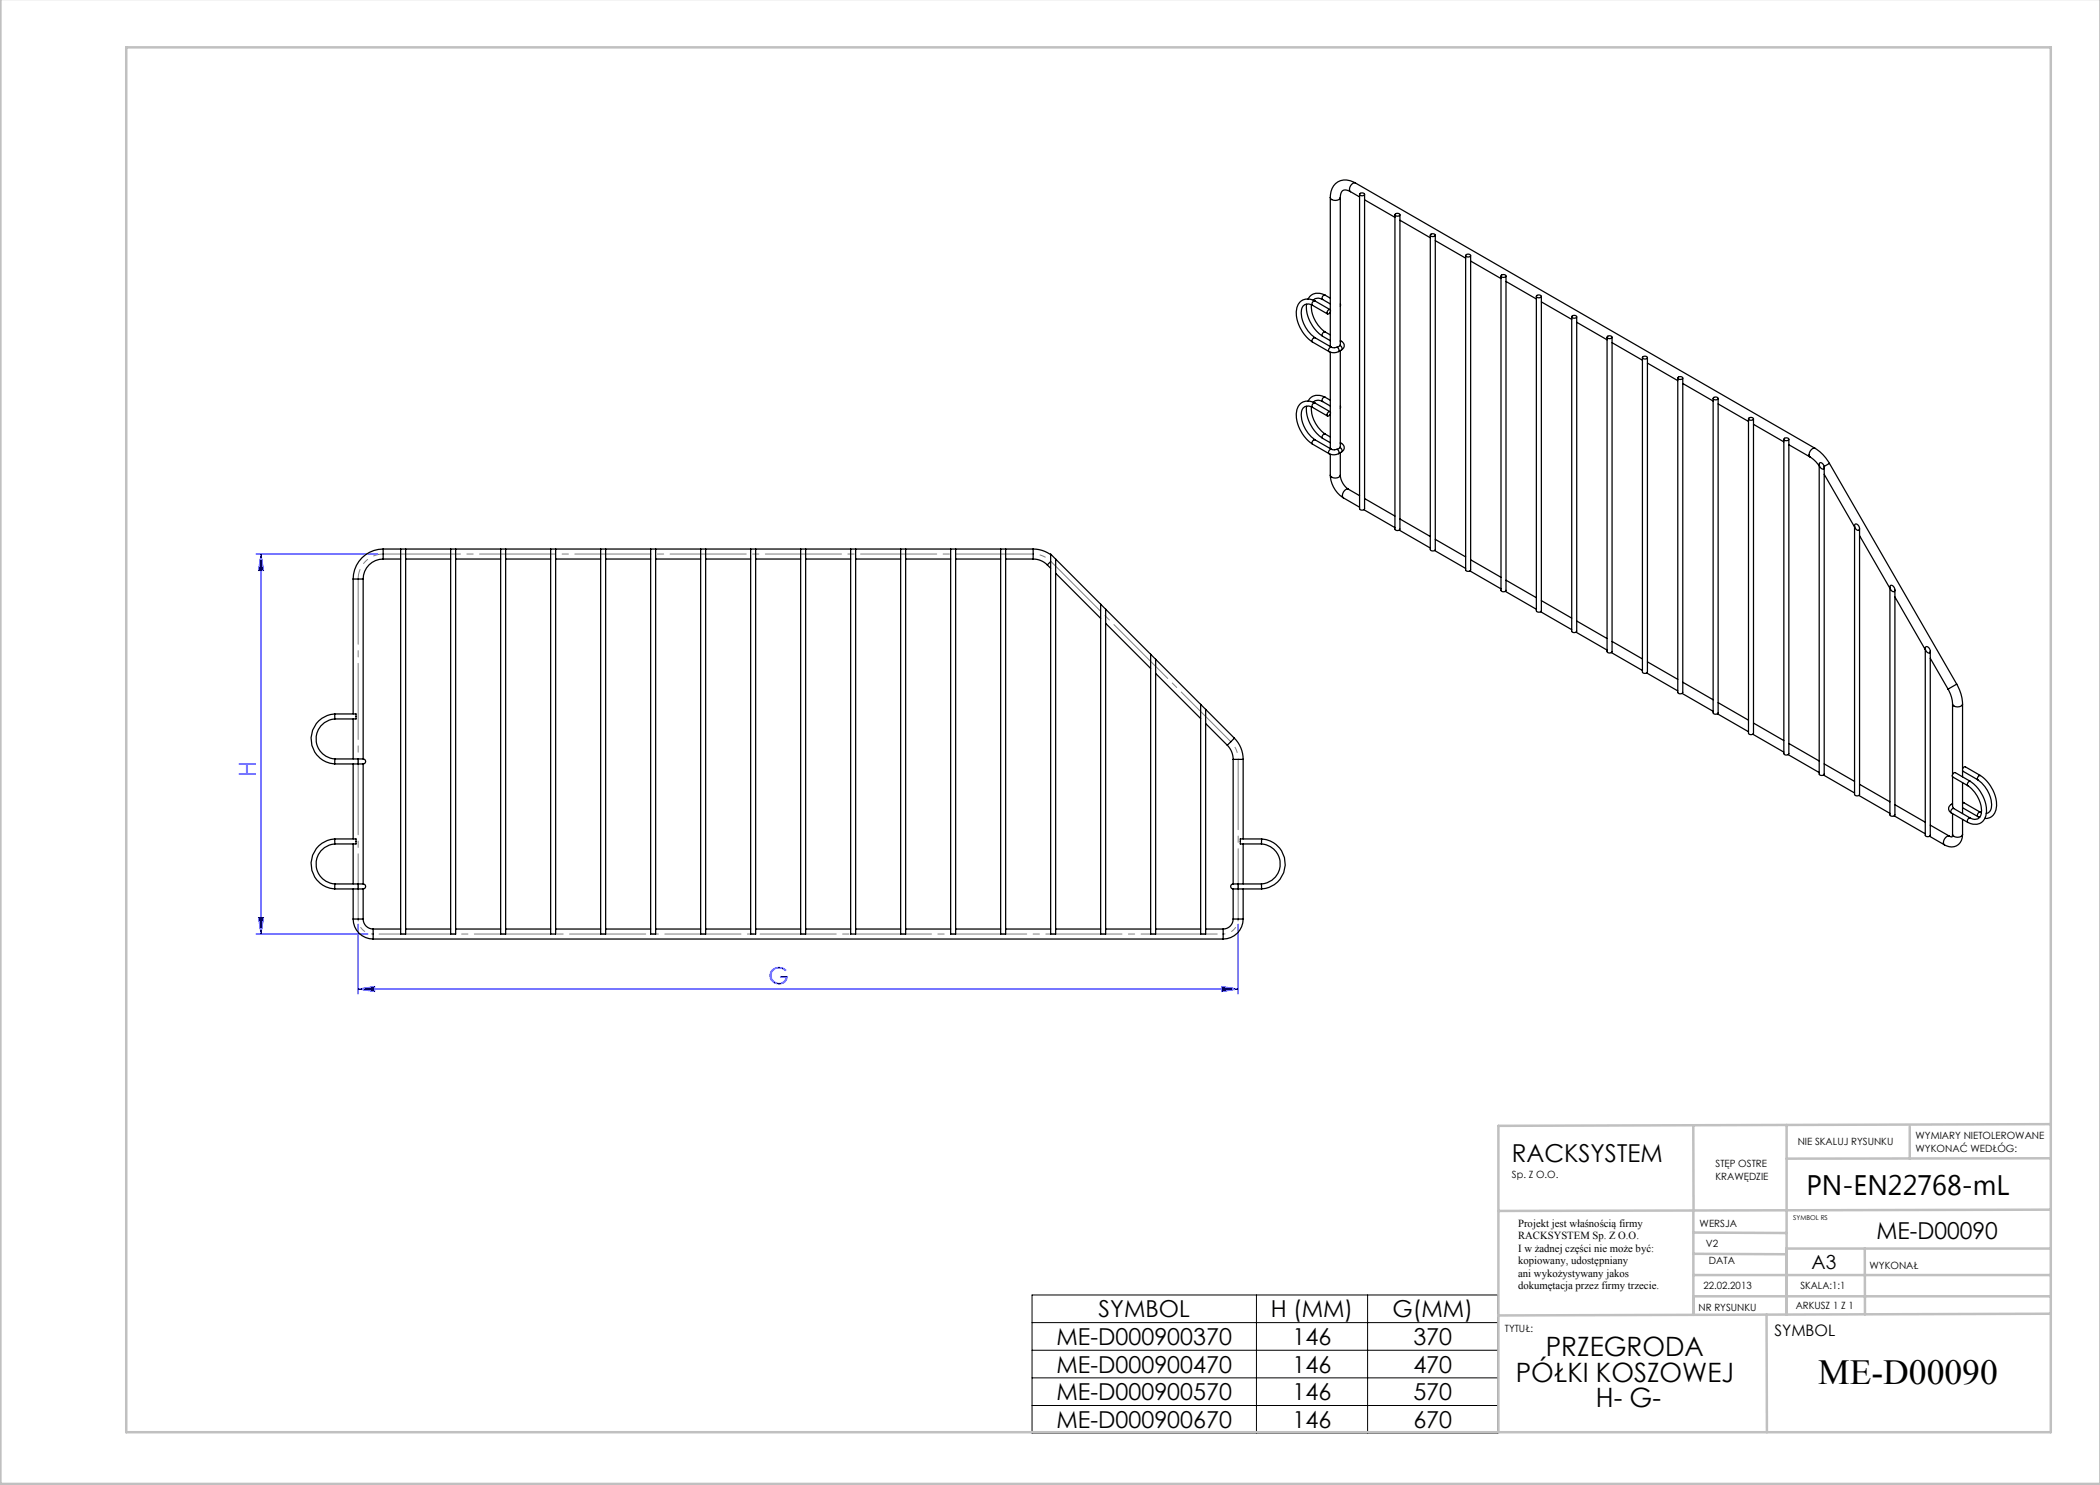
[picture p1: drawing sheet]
<svg xmlns="http://www.w3.org/2000/svg" width="420mm" height="297mm" viewBox="0 0 420 297" stroke-linecap="round" stroke-linejoin="round" font-family="sans-serif">
<path d="M76.6 110.8a5 5 0 0 0-5 5" fill="none" stroke="#808080" stroke-width=".2" stroke-dasharray="15.2 1.3 1.3 1.3" stroke-dashoffset="13.2" stroke-linecap="butt"/>
<path d="M210.2 112.3a5 5 0 0 0-3.6-1.5M247.6 151.9a5 5 0 0 0-1.4-3.6" fill="none" stroke="#808080" stroke-width=".2" stroke-dasharray="15.2 1.3 1.3 1.3" stroke-dashoffset="15.2" stroke-linecap="butt"/>
<path d="M71.6 183.8a3 3 0 0 0 3 3M244.6 186.8a3 3 0 0 0 3-3" fill="none" stroke="#808080" stroke-width=".2" stroke-dasharray="15.2 1.3 1.3 1.3" stroke-dashoffset="14.8" stroke-linecap="butt"/>
<path d="M51.2 110.8h24.4M52.2 110.8v76M52.2 110.8l.5 3.3h-1zM51.2 186.8h22.4M51.7 183.5h1l-.5 3.3zM71.6 197.8l3.3-.5v1zM71.6 184.8v14M71.6 197.8h176M244.3 197.3l3.3 .5-3.3 .5zM247.6 184.8v14" fill="none" stroke="#00f" stroke-width=".2"/>
<path d="M206.4 259h93.2v27.6h-93.2zM251.3 259v27.6M273.5 259v27.6M206.4 264.5h93.2M206.4 270h93.2M206.4 275.6h93.2M206.4 281.1h93.2" fill="none" stroke="#000" stroke-width=".2"/>
<path d="M74.6 186.8h170" fill="none" stroke="#808080" stroke-width=".2" stroke-dasharray="15.2 1.3 1.3 1.3" stroke-dashoffset="-1.2"/>
<path d="M71.6 115.8v68" fill="none" stroke="#808080" stroke-width=".2" stroke-dasharray="15.2 1.3 1.3 1.3" stroke-dashoffset="2.2"/>
<path d="M210.2 112.3l36 36M247.6 183.8v-31.9" fill="none" stroke="#808080" stroke-width=".2" stroke-dasharray="15.2 1.3 1.3 1.3" stroke-dashoffset="1.2"/>
<path d="M76.6 110.8h130" fill="none" stroke="#808080" stroke-width=".2" stroke-dasharray="15.2 1.3 1.3 1.3" stroke-dashoffset="-.2"/>
<g fill="none" stroke="#c0c0c0" stroke-width=".5">
<path d="M.1 -.1v296.9h419.9M25.2 9.5h385v276.9h-385zM338.7 225.2v16.9M357.3 225v37.9M382 225.4v6.3M410.1 224.8l-110.4 .4v61.2M410.1 231.7h-52.8M338.7 259.3h71.5M338.7 255h71.5M338.7 250.8l18.6 .1M338.7 246.5l18.6 .1M338.7 242.1v20.9"/>
<path d="M373 249.7v13.2M410.1 241.9l-110.4 .3M410.2 249.7h-52.9v13.2M353.3 262.9l.1 23.5M410.2 262.7l-110.5 .4"/>
</g>
<g fill="#00f">
<path d="M71.6 197.8l3.3-.5v1zM244.3 197.3l3.3 .5-3.3 .5z"/>
<path d="M52.2 110.8l.5 3.3h-1zM51.7 183.5h1l-.5 3.3z"/>
</g>
<g fill="none" stroke="#000" stroke-width=".25">
<path d="M266.1 39.5a1.16 1.16 0 0 0 2 0M266.1 39.5v22.5M268.1 39.5l-.1 29.6M270.1 38.3l-.3-.1a1.08 1.08 0 0 0-1.2-.1 1.08 1.08 0 0 0-.5 1.2v.2M270.1 38.3l1.8 1.1M271.1 36.6a3.1 3.1 0 0 0-3.5-.2 3.1 3.1 0 0 0-1.5 3.1M271.1 36.6a1.15 1.15 0 0 0-1 1.7M271.1 36.6l91.9 53.1M271.9 38.9v62.8a.58 .58 0 0 0 1 0v-62.8M272 38.8a.51 .51 0 0 1 .5-.2 .51 .51 0 0 1 .4 .4 .51 .51 0 0 1-.6 .2 .51 .51 0 0 1-.3-.4zM272.9 40l6.1 3.5M264.5 59.9a1.47 1.47 0 0 0-1.9 .1"/>
<path d="M265 59a.56 .56 0 0 0-.5 .9l1.6 .9M266.1 59.6a3.2 3.2 0 0 0-3.8-.6l-.7 .8M279 42.9v62.9a.58 .58 0 0 0 1 0v-62.9M279 42.8a.51 .51 0 0 1 .6-.2 .51 .51 0 0 1 .3 .5 .51 .51 0 0 1-.5 .2 .51 .51 0 0 1-.4-.5zM280 44l6.1 3.6M286.1 47v62.9a.58 .58 0 0 0 1 0v-62.9M286.1 46.9a.51 .51 0 0 1 .5-.2 .51 .51 0 0 1 .4 .4 .51 .51 0 0 1-.5 .2 .51 .51 0 0 1-.4-.4zM287.1 48.1l6 3.5M293.1 51.1v62.9a.58 .58 0 0 0 1 0v-62.9M293.2 51a.51 .51 0 0 1 .5-.2 .51 .51 0 0 1 .4 .4 .51 .51 0 0 1-.5 .2 .51 .51 0 0 1-.4-.4zM294.1 52.2l6.1 3.5M300.2 55.2v62.9a.58 .58 0 0 0 1 0v-62.9"/>
<path d="M300.2 55.1a.51 .51 0 0 1 .6-.2 .51 .51 0 0 1 .4 .4 .51 .51 0 0 1-.6 .2 .51 .51 0 0 1-.4-.4zM301.2 56.3l6.1 3.5M307.3 59.3v62.9a.58 .58 0 0 0 1 0v-62.9M307.3 59.2a.51 .51 0 0 1 .5-.2 .51 .51 0 0 1 .4 .4 .51 .51 0 0 1-.5 .2 .51 .51 0 0 1-.4-.4zM261.3 60.8a7.2 7.2 0 0 0 3.2 6.4M262.3 61a6.3 6.3 0 0 0 2.7 5.4 .58 .58 0 0 0-.5 .8M262.5 68.4l3.3 1.9M262.5 61.1l3 1.7M262.5 61.1a1.43 1.43 0 0 0-1.7-.1 1.43 1.43 0 0 0-.6 1.6 6.5 6.5 0 0 0 2.8 4.9M263 60.2a2.38 2.38 0 0 0-2.6-.1 2.38 2.38 0 0 0-1.2 2.3 7.5 7.5 0 0 0 3.3 6M263 60.2a.57 .57 0 0 0-.5 .9M263 60.2l3 1.7"/>
<path d="M263 67.5l3.3 1.9M263 67.6a.58 .58 0 0 0-.5 .8M264.5 67.2l1.6 .9M265 79.4a2.27 2.27 0 0 0-3.4 .8M265 79.4a.56 .56 0 0 0-.5 .9l1.6 .9M265 66.4l1.1 .6M265 79.4l1.1 .6M265.6 62.1l.3-.2a.47 .47 0 0 1 .1 .6 .47 .47 0 0 1-.6 .2zM265.8 70.3l.2 .1a2.08 2.08 0 0 0 1.7-.1M266.1 62.4v6.9M266.1 70.4v12M266.3 69.4a.57 .57 0 0 0-.5 .9"/>
<path d="M267.4 69.4l-.6 .2-.5-.2M267.4 69.4l.4 .5-.1 .4M268 69.1l-.6 .3M268 69.1l.4 .4-.1 .5M268.1 70.1l-.1 19.4M268.1 60.8v.5M268.1 68.1l.2 .2M268.3 68.3a.92 .92 0 0 1 .6 .8 .92 .92 0 0 1-.6 .9M268.3 68.3h-.2M268.3 70l-.6 .3M308.3 60.4l6 3.5M314.3 63.4v62.8a.58 .58 0 0 0 1 0v-62.8"/>
<path d="M314.4 63.2a.51 .51 0 0 1 .5-.2 .51 .51 0 0 1 .4 .5 .51 .51 0 0 1-.5 .2 .51 .51 0 0 1-.4-.5zM315.3 64.5l6.1 3.5M321.4 67.4v62.9a.58 .58 0 0 0 1 0v-62.9M321.5 67.3a.51 .51 0 0 1 .5-.2 .51 .51 0 0 1 .4 .5 .51 .51 0 0 1-.6 .2 .51 .51 0 0 1-.3-.5zM322.4 68.5l6.1 3.5M328.5 71.5v62.9a.58 .58 0 0 0 1 0v-62.9M328.5 71.4a.51 .51 0 0 1 .6-.2 .51 .51 0 0 1 .3 .4 .51 .51 0 0 1-.5 .2 .51 .51 0 0 1-.4-.4zM329.5 72.6l6.1 3.5M335.6 75.6v62.9a.58 .58 0 0 0 1 0v-62.9M335.6 75.5a.51 .51 0 0 1 .5-.2 .51 .51 0 0 1 .4 .4 .51 .51 0 0 1-.5 .2 .51 .51 0 0 1-.4-.4zM336.6 76.7l6 3.5M342.6 79.7v62.9a.58 .58 0 0 0 1 0v-62.9"/>
<path d="M342.7 79.6a.51 .51 0 0 1 .5-.2 .51 .51 0 0 1 .4 .4 .51 .51 0 0 1-.5 .2 .51 .51 0 0 1-.4-.4zM261.3 81.3a7.2 7.2 0 0 0 3.2 6.3M262.3 81.4a6.3 6.3 0 0 0 2.7 5.4M262.5 88.8l3.3 1.9M262.5 81.5l3 1.7M262.5 81.5a1.43 1.43 0 0 0-1.7-.1 1.43 1.43 0 0 0-.6 1.6 6.5 6.5 0 0 0 2.8 5M263 80.6a2.38 2.38 0 0 0-2.6-.1 2.38 2.38 0 0 0-1.2 2.3 7.5 7.5 0 0 0 3.3 6M263 80.6a.57 .57 0 0 0-.5 .9M263 80.6l3 1.7M263 88l3.3 1.9M263 88a.58 .58 0 0 0-.5 .8M264.5 87.7l1.6 .9"/>
<path d="M264.5 80.3a1.47 1.47 0 0 0-1.9 .2M265 86.8l1.1 .6M265 86.8a.58 .58 0 0 0-.5 .8M265.6 82.5l.3-.2a.47 .47 0 0 1 .1 .6 .47 .47 0 0 1-.6 .2zM265.8 90.7l.2 .1a2.08 2.08 0 0 0 1.7-.1M266.1 95a5.7 5.7 0 0 0 2.6 4.6M266.1 95a1.15 1.15 0 0 0 2 0M266.1 82.8v6.9M266.1 90.8v4.2M266.3 89.9a.57 .57 0 0 0-.5 .8M267.4 89.9l-.6 .1-.5-.1M267.4 89.9l.4 .4-.1 .4"/>
<path d="M268 89.5l-.6 .4M268 89.5l.4 .5-.1 .4M268.1 95a3.7 3.7 0 0 0 1.6 2.8M268.1 81.2v.5M268.1 90.5v4.5M268.1 88.6l.2 .1M268.3 88.7a.92 .92 0 0 1 .6 .8 .92 .92 0 0 1-.6 .9M268.3 88.7h-.2M268.3 90.4l-.6 .3M268.7 99.6l3.2 1.8M269.7 97.8a1.15 1.15 0 0 0-1 1.8M269.7 97.8l2.2 1.3"/>
<path d="M272.9 99.7l6.1 3.5M343.6 80.8l6.1 3.5M349.7 83.8v62.8a.58 .58 0 0 0 1 0v-62.8M349.7 83.7a.51 .51 0 0 1 .6-.2 .51 .51 0 0 1 .4 .4 .51 .51 0 0 1-.6 .2 .51 .51 0 0 1-.4-.4zM350.7 84.9l6.1 3.5M356.8 87.9v62.8a.58 .58 0 0 0 1 0v-62.8M356.8 87.7a.51 .51 0 0 1 .5-.2 .51 .51 0 0 1 .4 .5 .51 .51 0 0 1-.5 .2 .51 .51 0 0 1-.4-.5zM357.8 88.9l4.2 2.5M362 91.4l1.2 1 .6 .8M363 89.7a1.16 1.16 0 0 0-1 1.7M363 89.7l.3 .2a8.4 8.4 0 0 1 2.6 2.8M363.8 92.9v61.9a.57 .57 0 0 0 1 0v-61.3"/>
<path d="M363.9 92.6a.75 .75 0 0 1 .8 .4 .75 .75 0 0 1-.1 .8 .89 .89 0 0 1-.7-1.2zM364.8 94.9l6.1 10.5M365.9 92.7l-1.1 .6M365.9 92.7l25.4 44.1M70.6 115.8h2M70.6 115.8v27M72.6 115.8v36M76.6 111.8a4 4 0 0 0-4 4M76.6 109.8a6 6 0 0 0-6 6M76.6 109.8v2M76.6 109.8h3.5M76.6 111.8h3.5"/>
<path d="M80.1 109.8h1M80.1 109.8v77h1v-77M81.1 109.8h9M81.1 111.8h9M90.1 109.8v77h1v-77M90.1 109.8h1M91.1 109.8h9M91.1 111.8h9M100.1 109.8v77h1v-77M100.1 109.8h1M101.1 109.8h9M101.1 111.8h9"/>
<path d="M110.1 109.8v77h1v-77M110.1 109.8h1M111.1 109.8h9M111.1 111.8h9M120.1 109.8v77h1v-77M120.1 109.8h1M121.1 109.8h9M121.1 111.8h9M130.1 109.8h1M130.1 109.8v77h1v-77M131.1 109.8h9M131.1 111.8h9"/>
<path d="M140.1 109.8h1M140.1 109.8v77h1v-77M141.1 109.8h9M141.1 111.8h9M150.1 109.8v77h1v-77M150.1 109.8h1M151.1 109.8h9M151.1 111.8h9M160.1 109.8v77h1v-77M160.1 109.8h1M161.1 109.8h9M161.1 111.8h9"/>
<path d="M170.1 109.8h1M170.1 109.8v77h1v-77M171.1 109.8h9M171.1 111.8h9M180.1 109.8v77h1v-77M180.1 109.8h1M181.1 109.8h9M181.1 111.8h9M190.1 109.8v77h1v-77M190.1 109.8h1M191.1 109.8h9M191.1 111.8h9"/>
<path d="M200.1 109.8h1M200.1 109.8v77h1v-77M201.1 109.8h5.5M201.1 111.8h5.5M206.6 111.8a4 4 0 0 1 2.9 1.2M206.6 109.8l1.8 .3 1.7 .8M206.6 109.8v2M209.5 113l.6 .7M210.1 110.8l1 1v75h-1zM210.1 112.3l-.6 .7M211.1 111.8l9 9M211.1 114.7l9 9"/>
<path d="M272.8 101.9l6.2 3.6M279.8 106l6.3 3.6M280 103.8l6.1 3.5M286.9 110.1l6.2 3.6M287.1 107.9l6 3.5M294 114.2l6.2 3.6M294.1 112l6.1 3.5M301.1 118.3l6.2 3.6M301.2 116l6.1 3.5M370.9 105.1v53.8a.57 .57 0 0 0 1 0v-53.2M371 104.9a.75 .75 0 0 1 .8 .3 .75 .75 0 0 1-.1 .9 .89 .89 0 0 1-.7-1.2zM371.9 107.1l6.1 10.6"/>
<path d="M378 117.4v45.6a.57 .57 0 0 0 1 0v-45M378.1 117.1a.75 .75 0 0 1 .7 .4 .75 .75 0 0 1 0 .8 .89 .89 0 0 1-.7-1.2zM379 119.4l6.1 10.5M220.1 120.8l1 1M220.1 120.8v66h1v-65M221.1 121.8l9 9.1M221.1 124.7l9 9M230.1 130.9l1 1M230.1 130.9v55.9h1v-54.9M231.1 131.9l9 9M231.1 134.7l9 9M308.1 122.4l6.2 3.5"/>
<path d="M308.3 120.1l6 3.5M315.2 126.4l6.2 3.6M315.3 124.2l6.1 3.5M322.3 130.5l6.2 3.6M322.4 128.3l6.1 3.5M329.3 134.6l6.3 3.6M329.5 132.4l6.1 3.5M336.4 138.7l6.2 3.6M336.6 136.5l6 3.5M385.1 129.7v37.4a.57 .57 0 0 0 1 0v-36.9M385.1 129.4a.75 .75 0 0 1 .8 .4 .75 .75 0 0 1-.1 .8 .89 .89 0 0 1-.7-1.2zM386.1 131.7l3.5 6.1"/>
<path d="M389.6 137.8l.7 1.7 .2 1.3M391.3 136.8l.2 .4a8.1 8.1 0 0 1 1 3.6M391.3 136.8l-1.7 1M66.9 142.8a5 5 0 0 0-4.7 5 5 5 0 0 0 4.7 5M66.9 142.8l.1 1M66.9 142.8h4.3v1h-4.2M66.9 152.8h4.7M67 143.8a4 4 0 0 0-3.8 4 4 4 0 0 0 3.8 4M67 151.8l-.1 1M67 151.8h4.6M70.6 143.8v8M70.6 152.8v15"/>
<path d="M71.6 152.8h1M71.6 151.8h1M71.6 151.8v1M72.6 151.8a.5 .5 0 0 1 .5 .5 .5 .5 0 0 1-.5 .5M72.6 152.8v24M240.1 140.9l1 1M240.1 140.9v45.9h1v-44.9M241.1 141.9l5.8 5.7M241.1 144.7l4.4 4.3M245.5 149a4 4 0 0 1 1.1 2.9M246.6 151.9h2M246.6 151.9v24.9"/>
<path d="M246.9 147.6a6 6 0 0 1 1.7 4.3M246.9 147.6l-1.4 1.4M248.6 151.9v15.9M343.5 142.8l6.2 3.5M343.6 140.5l6.1 3.5M350.6 146.8l6.2 3.6M350.7 144.6l6.1 3.5M357.6 150.9l6.2 3.6M357.8 148.7l6 3.5M364.7 155l6.2 3.6M364.8 152.8l6.1 3.5M371.8 159.1l6.2 3.6"/>
<path d="M371.9 156.9l6.1 3.5M390.5 155.4v5.8l.3 .5M390.5 140.8a1.13 1.13 0 0 0 2 0M390.5 140.8v14.1M392.5 153.8l.3-.4h.3l3 1.7M392.5 154.2l3.1 1.8M392.5 140.8v14.6M392.5 156.5v6.2M394.1 156.3a.58 .58 0 0 0-.6 .8M395.6 156a5.8 5.8 0 0 1 2.5 6l-.5 .6-.3 .1M396.1 155.1a.57 .57 0 0 0-.5 .9M396.1 155.1a7.2 7.2 0 0 1 3.1 6.9 2.08 2.08 0 0 1-2.2 1.7"/>
<path d="M66.9 167.8a5 5 0 0 0-4.7 5 5 5 0 0 0 4.7 5M66.9 167.8l.1 1M66.9 167.8h4.3v1h-4.2M66.9 177.8h4.7M67 168.8a4 4 0 0 0-3.8 4 4 4 0 0 0 3.8 4M67 176.8l-.1 1M67 176.8h4.6M70.6 168.8v8M70.6 177.8v6M71.6 177.8h1M71.6 176.8h1M71.6 176.8v1"/>
<path d="M72.6 176.8a.5 .5 0 0 1 .5 .5 .5 .5 0 0 1-.5 .5M72.6 177.8v6M246.6 176.8h1M246.6 177.8h1M246.6 176.8a.5 .5 0 0 0-.5 .5 .5 .5 0 0 0 .5 .5M246.6 177.8v6M247.6 176.8v1M247.6 176.8h4.7M247.6 177.8h4.7M248.6 168.8v8M248.6 177.8v6M252.3 168.8a4 4 0 0 1 3.8 4 4 4 0 0 1-3.8 4"/>
<path d="M252.3 176.8v1M252.3 167.8a5 5 0 0 1 4.8 5 5 5 0 0 1-4.8 5M252.3 167.8v1M252.3 167.8h-4.2v1h4.2M378.8 163.2l6.3 3.6M379 160.9l6.1 3.5M385.9 167.3l3 1.7M386.1 165l3.8 2.2M389.9 167.2a1.13 1.13 0 0 0-1 1.8M390.3 160.9a.92 .92 0 0 0-.6 .8 .92 .92 0 0 0 .6 .9M390.3 160.9h.2M390.3 162.6l3.3 1.9a2.38 2.38 0 0 0 2.5 .1 2.38 2.38 0 0 0 1.2-2.3 7.5 7.5 0 0 0-3.2-6l-3-1.8a.58 .58 0 0 0-.5 .9l2.9 1.7a6.1 6.1 0 0 1 2.7 5.9 1.32 1.32 0 0 1-2.2 .6"/>
<path d="M390.5 166.9l-.1 .5-.5-.2M390.5 166.9a1.15 1.15 0 0 0 2 0M390.5 162.7v4.2M390.5 160.7l-.2 .2M390.8 161.7a.57 .57 0 0 0-.5 .9M390.8 161.7l3.3 1.9M392.5 160.4l.3 .1M392.5 166.9a2.28 2.28 0 0 1-1.1 2.2 2.28 2.28 0 0 1-2.5-.1M392.5 163.9v3M392.5 161.5l3.1 1.8M392.8 160.5l-.3 .1M392.8 160.5l3.3 1.9"/>
<path d="M394 163.6a.56 .56 0 0 0-.4 .9M396.1 162.4l.2 .1M396.1 162.4a.56 .56 0 0 0-.5 .9l.3 .1M70.6 183.8a4 4 0 0 0 4 4M70.6 183.8h2M72.6 183.8a2 2 0 0 0 2 2M74.6 185.8v2M74.6 185.8h5.5M74.6 187.8h170M81.1 185.8h9M91.1 185.8h9M101.1 185.8h9"/>
<path d="M111.1 185.8h9M121.1 185.8h9M131.1 185.8h9M141.1 185.8h9M151.1 185.8h9M161.1 185.8h9M171.1 185.8h9M181.1 185.8h9M191.1 185.8h9M201.1 185.8h9M211.1 185.8h9M221.1 185.8h9"/>
<path d="M231.1 185.8h9M241.1 185.8h3.5M244.6 185.8v2M246.6 183.8a2 2 0 0 1-2 2M246.6 183.8h2M248.6 183.8a4 4 0 0 1-4 4"/>
</g>
<text font-size="7.1" x="363.6" y="276.7">ME-D00090</text>
<text font-size="5.6" x="361.3" y="239.1">PN-EN22768-mL</text>
<g font-size="5.3">
<text x="309.2" y="271.3">PRZEGRODA</text>
<text x="303.1" y="276.4">PÓŁKI KOSZOWEJ</text>
<text x="319.2" y="281.5">H- G-</text>
</g>
<text font-size="4.9" x="302.4" y="232.4">RACKSYSTEM</text>
<g font-size="4.7" fill="#00f">
<text x="51.2" y="155.4" transform="rotate(-90 51.2 155.4)">H</text>
<text x="153.7" y="196.8">G</text>
</g>
<g font-size="4.7">
<text x="375.3" y="247.8">ME-D00090</text>
<text x="219.7" y="263.4">SYMBOL</text>
<text x="254.2" y="263.4">H (MM)</text>
<text x="278.5" y="263.4">G(MM)</text>
<text x="211.3" y="269">ME-D000900370</text>
<text x="258.5" y="269">146</text>
<text x="282.7" y="269">370</text>
<text x="211.3" y="274.5">ME-D000900470</text>
<text x="258.5" y="274.5">146</text>
<text x="282.7" y="274.5">470</text>
<text x="211.3" y="280">ME-D000900570</text>
<text x="258.5" y="280">146</text>
<text x="282.7" y="280">570</text>
<text x="211.3" y="285.6">ME-D000900670</text>
<text x="258.5" y="285.6">146</text>
<text x="282.7" y="285.6">670</text>
</g>
<text font-size="3.9" x="362.3" y="253.8">A3</text>
<text font-size="3.2" x="354.9" y="267.2">SYMBOL</text>
<g font-size="2.2">
<text x="303.6" y="245.3">Projekt jest właśnością firmy</text>
<text x="303.6" y="247.8">RACKSYSTEM Sp. Z O.O.</text>
<text x="303.6" y="250.3">I w żadnej części nie może być:</text>
<text x="303.6" y="252.8">kopiowany, udostępniany</text>
<text x="303.6" y="255.3">ani wykożystywany jakos</text>
<text x="303.6" y="257.8">dokumętacja przez firmy trzecie.</text>
</g>
<g font-size="2">
<text x="383.1" y="227.9">WYMIARY NIETOLEROWANE</text>
<text x="343.1" y="233.4">STĘP OSTRE</text>
<text x="359.5" y="228.9">NIE SKALUJ RYSUNKU</text>
<text x="383.1" y="230.4">WYKONAĆ WEDŁÓG:</text>
<text x="302.4" y="235.5">Sp. Z O.O.</text>
<text x="343.1" y="235.9">KRAWĘDZIE</text>
<text x="339.9" y="245.4">WERSJA</text>
<text x="341.2" y="249.4">V2</text>
<text x="340.7" y="257.7">22.02.2013</text>
<text x="341.8" y="252.9">DATA</text>
<text x="360.1" y="257.7">SKALA:1:1</text>
<text x="373.9" y="253.8">WYKONAŁ</text>
<text x="339.7" y="262.3">NR RYSUNKU</text>
<text x="359.1" y="261.8">ARKUSZ 1 Z 1</text>
<text x="301" y="266.4">TYTUŁ:</text>
</g>
<text font-size="1.3" x="358.7" y="244">SYMBOL RS</text>
</svg>
